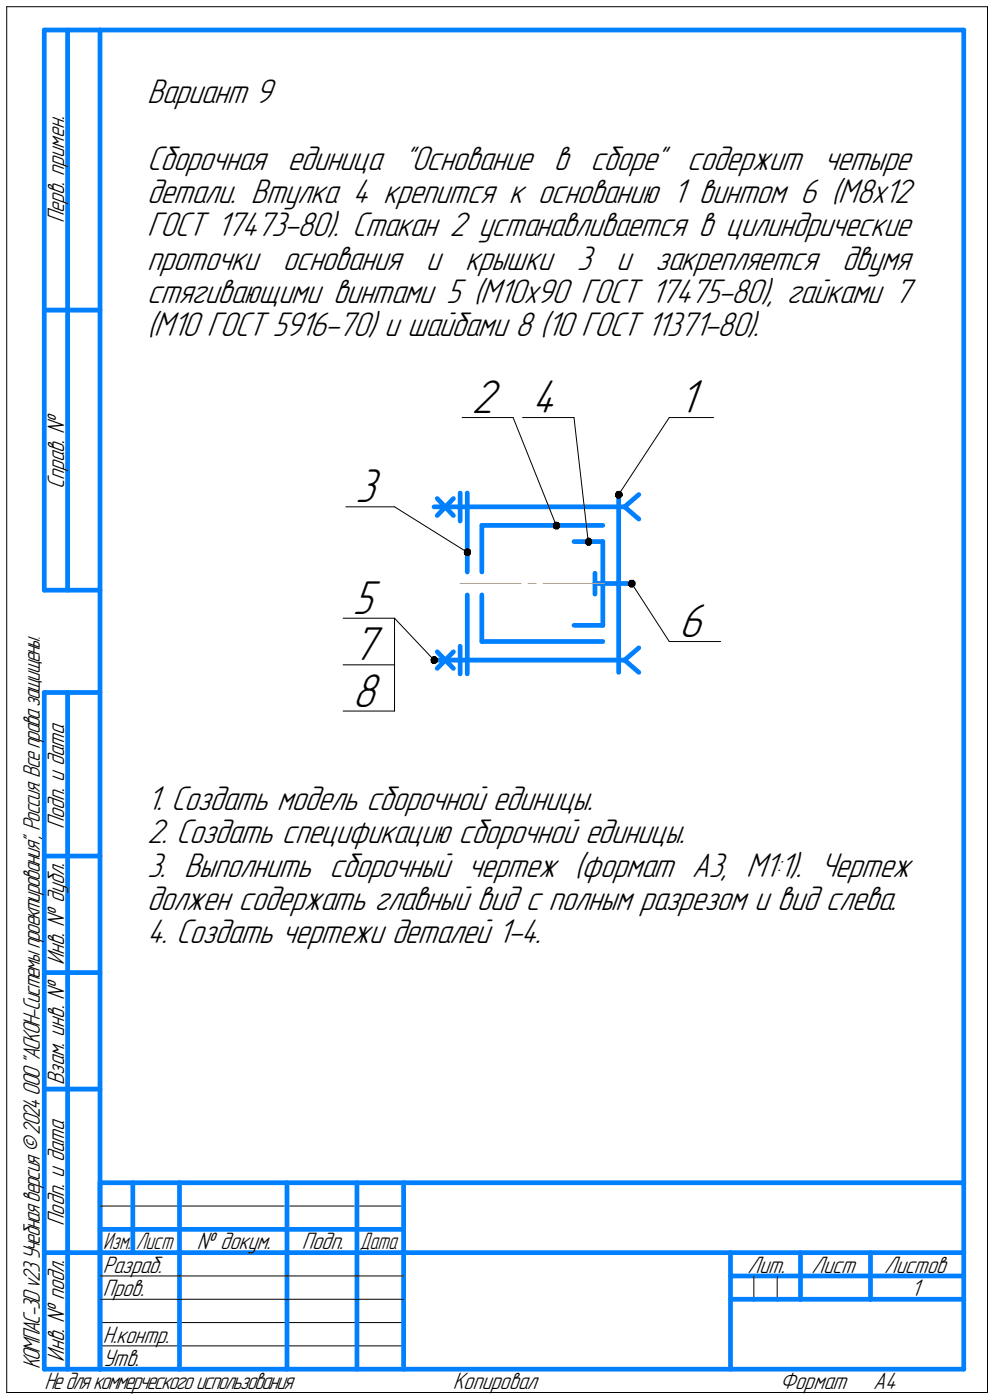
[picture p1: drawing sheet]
<svg xmlns="http://www.w3.org/2000/svg" width="213mm" height="300mm" viewBox="0 0 213 300" stroke-linecap="round" stroke-linejoin="round" font-family="sans-serif">
<g fill="none" stroke="#000" stroke-width=".21">
<path d="M1.4 1.4h210.1zM1.4 1.4v297zM211.5 1.4v297zM99 89.5h10.9zM109.9 89.5l9.2 23.1zM111.9 89.5h11zM122.9 89.5l3.1 26.6zM143.3 89.5l-10.8 16.5zM143.3 89.5h9.5zM74.1 108.6h10.4zM84.5 108.6l15.6 9.8zM73.5 132.5h11z"/>
<path d="M84.5 132.5l8.5 9zM84.5 132.5v19.9zM135.3 125.1l8 12.4zM143.3 137.5h11zM73.5 142.5h11zM73.5 152.4h11zM21.4 258.5h65zM21.4 273.5h17zM21.4 278.5h17zM38.4 273.5h23.1zM38.4 278.5h23.1zM61.5 273.5h15z"/>
<path d="M61.5 278.5h15zM76.5 273.5h9.9zM76.5 278.5h9.9zM161.5 273.5v5zM166.5 273.5v5zM1.4 298.4h210.1zM21.4 283.5h65zM21.4 288.5h65z"/>
</g>
<g fill="none" stroke="#0080ff" stroke-width="1">
<path d="M9.5 6.4v120.1zM9.5 6.4h11.9zM14.5 6.4v120.1zM21.4 6.4h185zM21.4 6.4v287.1zM206.4 6.4v287.1zM9.5 66.5h11.9zM93 108.6h40.8zM93.6 106.8l3.5 3.7zM97.1 106.8l-3.5 3.7zM98.6 105.7v6zM100.1 105.7v16.9z"/>
<path d="M103.2 112.6v10zM103.2 112.6h25.9zM122.9 116.1h6.2zM129.1 116.1v9zM132.5 106v19.1zM133.8 108.6l3-2.6zM133.8 108.6l3 2.7zM9.5 126.5h11.9zM93.6 139.7l3.5 3.6zM97.1 139.7l-3.5 3.6zM98.6 138.5v5.9zM100.1 127.5v16.9z"/>
<path d="M103.2 127.5v10zM103.2 137.5h25.9zM122.9 134h6.2zM127.4 122.9v2.2zM127.4 125.1h7.9zM127.4 125.1v2.2zM129.1 125.1v8.9zM132.5 125.1v19zM9.5 148.4v145.1zM9.5 148.4h11.9zM14.5 148.4v145.1zM93 141.5h40.8z"/>
<path d="M133.8 141.5l3 2.6zM133.8 141.5l3-2.6zM9.5 183.5h11.9zM9.5 208.4h11.9zM9.5 233.4h11.9zM21.4 253.5h185zM21.4 253.5v40zM28.4 253.5v15zM38.4 253.5v25zM61.5 253.5v25zM76.5 253.5v25zM86.4 253.5v40z"/>
<path d="M9.5 268.5h11.9zM21.4 263.5h7zM21.4 268.5h7zM28.4 263.5h10zM28.4 268.5h10zM38.4 278.5v15zM38.4 263.5h23.1zM38.4 268.5h23.1zM61.5 278.5v15zM61.5 263.5h15zM61.5 268.5h15zM76.5 278.5v15z"/>
<path d="M76.5 263.5h9.9zM76.5 268.5h9.9zM86.4 268.5h120zM156.5 268.5v25zM156.5 273.5h14.9zM156.5 278.5h5zM161.5 278.5h5zM166.5 278.5h4.9zM171.4 268.5v10zM171.4 273.5h35zM171.4 278.5h15zM186.4 268.5v10z"/>
<path d="M186.4 278.5h20zM9.5 293.5h11.9zM21.4 293.5h185z"/>
</g>
<path d="M98.6 125.1h13zM113.1 125.1h1.7zM116.3 125.1h13.1z" fill="none" stroke="#ff8000" stroke-width=".21"/>
<g fill="#fff" stroke="#fff" stroke-width=".21">
<path d="M145.4 80.7h5.5zM145.4 80.8h5.5zM145.4 80.9h5.5zM145.4 80.9h5.5zM145.4 81h5.5zM145.4 81.1h5.5zM145.4 81.2h5.5zM145.4 81.3h5.5zM145.4 81.4h5.5zM145.4 81.4h5.5zM145.4 81.5h5.5zM145.4 81.6h5.5zM145.4 81.7h5.5zM145.4 81.8h5.5zM145.4 81.9h5.5zM145.4 82h5.5zM145.4 82h5.5zM145.4 82.1h5.5zM145.4 82.2h5.5zM145.4 82.3h5.5zM145.4 82.4h5.5zM145.4 82.5h5.5zM145.4 82.5h5.5zM145.4 82.6h5.5zM145.4 82.7h5.5zM145.4 82.8h5.5zM145.4 82.9h5.5zM145.4 83h5.5zM145.4 83.1h5.5zM145.4 83.1h5.5zM145.4 83.2h5.5zM145.4 83.3h5.5zM145.4 83.4h5.5zM145.4 83.5h5.5zM145.4 83.6h5.5zM145.4 83.7h5.5zM145.4 83.7h5.5zM145.4 83.8h5.5zM145.4 83.9h5.5zM145.4 84h5.5zM145.4 84.1h5.5zM145.4 84.2h5.5zM145.4 84.2h5.5zM145.4 84.3h5.5zM145.4 84.4h5.5zM145.4 84.5h5.5zM145.4 84.6h5.5zM145.4 84.7h5.5zM145.4 84.8h5.5zM145.4 84.8h5.5zM145.4 84.9h5.5zM145.4 85h5.5zM145.4 85.1h5.5zM145.4 85.2h5.5zM145.4 85.3h5.5zM145.4 85.3h5.5zM145.4 85.4h5.5zM145.4 85.5h5.5zM145.4 85.6h5.5zM145.4 85.7h5.5zM145.4 85.8h5.5zM145.4 85.9h5.5zM145.4 85.9h5.5zM145.4 86h5.5zM145.4 86.1h5.5zM145.4 86.2h5.5zM145.4 86.3h5.5zM145.4 86.4h5.5zM145.4 86.4h5.5zM145.4 86.5h5.5zM145.4 86.6h5.5zM145.4 86.7h5.5zM145.4 86.8h5.5zM145.4 86.9h5.5zM145.4 87h5.5zM145.4 87h5.5zM145.4 87.1h5.5zM145.4 87.2h5.5zM145.4 87.3h5.5zM145.4 87.4h5.5zM145.4 87.5h5.5zM145.4 87.5h5.5zM145.4 87.6h5.5zM145.4 87.7h5.5zM145.4 87.8h5.5zM145.4 87.9h5.5zM145.4 88h5.5zM145.4 88.1h5.5zM145.4 88.1h5.5zM145.4 88.2h5.5zM145.4 88.3h5.5zM145.4 88.4h5.5zM145.4 88.5h5.5zM145.4 88.6h5.5zM145.4 88.6h5.5zM145.4 88.7h5.5zM145.4 88.8h5.5zM145.4 88.9h5.5zM145.4 89h5.5zM145.4 89.1h5.5zM145.4 89.2h5.5zM145.4 89.2h5.5zM145.4 89.3h5.5zM145.4 89.4h5.5zM145.4 89.5h5.5zM145.4 89.6h5.5zM145.4 89.7h5.5zM145.4 89.7h5.5zM145.4 89.8h5.5zM145.4 89.9h5.5zM145.4 90h5.5zM145.4 90.1h5.5zM145.4 90.2h5.5zM145.4 90.3h5.5zM145.4 90.3h5.5zM145.4 90.4h5.5zM145.4 90.5h5.5zM145.4 90.6h5.5z"/>
<path d="M101 80.7h6.9zM101 80.8h6.9zM101 80.9h6.9zM101 80.9h6.9zM101 81h6.9zM101 81.1h6.9zM101 81.2h6.9zM101 81.3h6.9zM101 81.4h6.9zM101 81.4h6.9zM101 81.5h6.9zM101 81.6h6.9zM101 81.7h6.9zM101 81.8h6.9zM101 81.9h6.9zM101 82h6.9zM101 82h6.9zM101 82.1h6.9zM101 82.2h6.9zM101 82.3h6.9zM101 82.4h6.9zM101 82.5h6.9zM101 82.5h6.9zM101 82.6h6.9zM101 82.7h6.9zM101 82.8h6.9zM101 82.9h6.9zM101 83h6.9zM101 83.1h6.9zM101 83.1h6.9zM101 83.2h6.9zM101 83.3h6.9zM101 83.4h6.9zM101 83.5h6.9zM101 83.6h6.9zM101 83.7h6.9zM101 83.7h6.9zM101 83.8h6.9zM101 83.9h6.9zM101 84h6.9zM101 84.1h6.9zM101 84.2h6.9zM101 84.2h6.9zM101 84.3h6.9zM101 84.4h6.9zM101 84.5h6.9zM101 84.6h6.9zM101 84.7h6.9zM101 84.8h6.9zM101 84.8h6.9zM101 84.9h6.9zM101 85h6.9zM101 85.1h6.9zM101 85.2h6.9zM101 85.3h6.9zM101 85.3h6.9zM101 85.4h6.9zM101 85.5h6.9zM101 85.6h6.9zM101 85.7h6.9zM101 85.8h6.9zM101 85.9h6.9zM101 85.9h6.9zM101 86h6.9zM101 86.1h6.9zM101 86.2h6.9zM101 86.3h6.9zM101 86.4h6.9zM101 86.4h6.9zM101 86.5h6.9zM101 86.6h6.9zM101 86.7h6.9zM101 86.8h6.9zM101 86.9h6.9zM101 87h6.9zM101 87h6.9zM101 87.1h6.9zM101 87.2h6.9zM101 87.3h6.9zM101 87.4h6.9zM101 87.5h6.9zM101 87.5h6.9zM101 87.6h6.9zM101 87.7h6.9zM101 87.8h6.9zM101 87.9h6.9zM101 88h6.9zM101 88.1h6.9zM101 88.1h6.9zM101 88.2h6.9zM101 88.3h6.9zM101 88.4h6.9zM101 88.5h6.9zM101 88.6h6.9zM101 88.6h6.9zM101 88.7h6.9zM101 88.8h6.9zM101 88.9h6.9zM101 89h6.9zM101 89.1h6.9zM101 89.2h6.9zM101 89.2h6.9zM101 89.3h6.9zM101 89.4h6.9zM101 89.5h6.9zM101 89.6h6.9zM101 89.7h6.9zM101 89.7h6.9zM101 89.8h6.9zM101 89.9h6.9zM101 90h6.9zM101 90.1h6.9zM101 90.2h6.9zM101 90.3h6.9zM101 90.3h6.9zM101 90.4h6.9zM101 90.5h6.9zM101 90.6h6.9z"/>
<path d="M76 99.8h6.5zM76 99.9h6.5zM76 100h6.5zM76 100.1h6.5zM76 100.2h6.5zM76 100.2h6.5zM76 100.3h6.5zM76 100.4h6.5zM76 100.5h6.5zM76 100.6h6.5zM76 100.7h6.5zM76 100.8h6.5zM76 100.8h6.5zM76 100.9h6.5zM76 101h6.5zM76 101.1h6.5zM76 101.2h6.5zM76 101.3h6.5zM76 101.3h6.5zM76 101.4h6.5zM76 101.5h6.5zM76 101.6h6.5zM76 101.7h6.5zM76 101.8h6.5zM76 101.9h6.5zM76 101.9h6.5zM76 102h6.5zM76 102.1h6.5zM76 102.2h6.5zM76 102.3h6.5zM76 102.4h6.5zM76 102.4h6.5zM76 102.5h6.5zM76 102.6h6.5zM76 102.7h6.5zM76 102.8h6.5zM76 102.9h6.5zM76 103h6.5zM76 103h6.5zM76 103.1h6.5zM76 103.2h6.5zM76 103.3h6.5zM76 103.4h6.5zM76 103.5h6.5zM76 103.5h6.5zM76 103.6h6.5zM76 103.7h6.5zM76 103.8h6.5zM76 103.9h6.5zM76 104h6.5zM76 104.1h6.5zM76 104.1h6.5zM76 104.2h6.5zM76 104.3h6.5zM76 104.4h6.5zM76 104.5h6.5zM76 104.6h6.5zM76 104.6h6.5zM76 104.7h6.5zM76 104.8h6.5zM76 104.9h6.5zM76 105h6.5zM76 105.1h6.5zM76 105.2h6.5zM76 105.2h6.5zM76 105.3h6.5zM76 105.4h6.5zM76 105.5h6.5zM76 105.6h6.5zM76 105.7h6.5zM76 105.7h6.5zM76 105.8h6.5zM76 105.9h6.5zM76 106h6.5zM76 106.1h6.5zM76 106.2h6.5zM76 106.3h6.5zM76 106.3h6.5zM76 106.4h6.5zM76 106.5h6.5zM76 106.6h6.5zM76 106.7h6.5zM76 106.8h6.5zM76 106.8h6.5zM76 106.9h6.5zM76 107h6.5zM76 107.1h6.5zM76 107.2h6.5zM76 107.3h6.5zM76 107.4h6.5zM76 107.4h6.5zM76 107.5h6.5zM76 107.6h6.5zM76 107.7h6.5zM76 107.8h6.5zM76 107.9h6.5zM76 107.9h6.5zM76 108h6.5zM76 108.1h6.5zM76 108.2h6.5zM76 108.3h6.5zM76 108.4h6.5zM76 108.5h6.5zM76 108.5h6.5zM76 108.6h6.5zM76 108.7h6.5zM76 108.8h6.5zM76 108.9h6.5zM76 109h6.5zM76 109.1h6.5zM76 109.1h6.5zM76 109.2h6.5zM76 109.3h6.5zM76 109.4h6.5zM76 109.5h6.5zM76 109.6h6.5zM76 109.6h6.5zM76 109.7h6.5z"/>
<path d="M114 80.7h6.9zM114 80.8h6.9zM114 80.9h6.9zM114 80.9h6.9zM114 81h6.9zM114 81.1h6.9zM114 81.2h6.9zM114 81.3h6.9zM114 81.4h6.9zM114 81.4h6.9zM114 81.5h6.9zM114 81.6h6.9zM114 81.7h6.9zM114 81.8h6.9zM114 81.9h6.9zM114 82h6.9zM114 82h6.9zM114 82.1h6.9zM114 82.2h6.9zM114 82.3h6.9zM114 82.4h6.9zM114 82.5h6.9zM114 82.5h6.9zM114 82.6h6.9zM114 82.7h6.9zM114 82.8h6.9zM114 82.9h6.9zM114 83h6.9zM114 83.1h6.9zM114 83.1h6.9zM114 83.2h6.9zM114 83.3h6.9zM114 83.4h6.9zM114 83.5h6.9zM114 83.6h6.9zM114 83.7h6.9zM114 83.7h6.9zM114 83.8h6.9zM114 83.9h6.9zM114 84h6.9zM114 84.1h6.9zM114 84.2h6.9zM114 84.2h6.9zM114 84.3h6.9zM114 84.4h6.9zM114 84.5h6.9zM114 84.6h6.9zM114 84.7h6.9zM114 84.8h6.9zM114 84.8h6.9zM114 84.9h6.9zM114 85h6.9zM114 85.1h6.9zM114 85.2h6.9zM114 85.3h6.9zM114 85.3h6.9zM114 85.4h6.9zM114 85.5h6.9zM114 85.6h6.9zM114 85.7h6.9zM114 85.8h6.9zM114 85.9h6.9zM114 85.9h6.9zM114 86h6.9zM114 86.1h6.9zM114 86.2h6.9zM114 86.3h6.9zM114 86.4h6.9zM114 86.4h6.9zM114 86.5h6.9zM114 86.6h6.9zM114 86.7h6.9zM114 86.8h6.9zM114 86.9h6.9zM114 87h6.9zM114 87h6.9zM114 87.1h6.9zM114 87.2h6.9zM114 87.3h6.9zM114 87.4h6.9zM114 87.5h6.9zM114 87.5h6.9zM114 87.6h6.9zM114 87.7h6.9zM114 87.8h6.9zM114 87.9h6.9zM114 88h6.9zM114 88.1h6.9zM114 88.1h6.9zM114 88.2h6.9zM114 88.3h6.9zM114 88.4h6.9zM114 88.5h6.9zM114 88.6h6.9zM114 88.6h6.9zM114 88.7h6.9zM114 88.8h6.9zM114 88.9h6.9zM114 89h6.9zM114 89.1h6.9zM114 89.2h6.9zM114 89.2h6.9zM114 89.3h6.9zM114 89.4h6.9zM114 89.5h6.9zM114 89.6h6.9zM114 89.7h6.9zM114 89.7h6.9zM114 89.8h6.9zM114 89.9h6.9zM114 90h6.9zM114 90.1h6.9zM114 90.2h6.9zM114 90.3h6.9zM114 90.3h6.9zM114 90.4h6.9zM114 90.5h6.9zM114 90.6h6.9z"/>
<path d="M75.5 123.7h6.4zM75.5 123.8h6.4zM75.5 123.9h6.4zM75.5 124h6.4zM75.5 124h6.4zM75.5 124.1h6.4zM75.5 124.2h6.4zM75.5 124.3h6.4zM75.5 124.4h6.4zM75.5 124.5h6.4zM75.5 124.5h6.4zM75.5 124.6h6.4zM75.5 124.7h6.4zM75.5 124.8h6.4zM75.5 124.9h6.4zM75.5 125h6.4zM75.5 125.1h6.4zM75.5 125.1h6.4zM75.5 125.2h6.4zM75.5 125.3h6.4zM75.5 125.4h6.4zM75.5 125.5h6.4zM75.5 125.6h6.4zM75.5 125.6h6.4zM75.5 125.7h6.4zM75.5 125.8h6.4zM75.5 125.9h6.4zM75.5 126h6.4zM75.5 126.1h6.4zM75.5 126.2h6.4zM75.5 126.2h6.4zM75.5 126.3h6.4zM75.5 126.4h6.4zM75.5 126.5h6.4zM75.5 126.6h6.4zM75.5 126.7h6.4zM75.5 126.7h6.4zM75.5 126.8h6.4zM75.5 126.9h6.4zM75.5 127h6.4zM75.5 127.1h6.4zM75.5 127.2h6.4zM75.5 127.3h6.4zM75.5 127.3h6.4zM75.5 127.4h6.4zM75.5 127.5h6.4zM75.5 127.6h6.4zM75.5 127.7h6.4zM75.5 127.8h6.4zM75.5 127.8h6.4zM75.5 127.9h6.4zM75.5 128h6.4zM75.5 128.1h6.4zM75.5 128.2h6.4zM75.5 128.3h6.4zM75.5 128.4h6.4zM75.5 128.4h6.4zM75.5 128.5h6.4zM75.5 128.6h6.4zM75.5 128.7h6.4zM75.5 128.8h6.4zM75.5 128.9h6.4zM75.5 128.9h6.4zM75.5 129h6.4zM75.5 129.1h6.4zM75.5 129.2h6.4zM75.5 129.3h6.4zM75.5 129.4h6.4zM75.5 129.5h6.4zM75.5 129.5h6.4zM75.5 129.6h6.4zM75.5 129.7h6.4zM75.5 129.8h6.4zM75.5 129.9h6.4zM75.5 130h6.4zM75.5 130h6.4zM75.5 130.1h6.4zM75.5 130.2h6.4zM75.5 130.3h6.4zM75.5 130.4h6.4zM75.5 130.5h6.4zM75.5 130.6h6.4zM75.5 130.6h6.4zM75.5 130.7h6.4zM75.5 130.8h6.4zM75.5 130.9h6.4zM75.5 131h6.4zM75.5 131.1h6.4zM75.5 131.1h6.4zM75.5 131.2h6.4zM75.5 131.3h6.4zM75.5 131.4h6.4zM75.5 131.5h6.4zM75.5 131.6h6.4zM75.5 131.7h6.4zM75.5 131.7h6.4zM75.5 131.8h6.4zM75.5 131.9h6.4zM75.5 132h6.4zM75.5 132.1h6.4zM75.5 132.2h6.4zM75.5 132.2h6.4zM75.5 132.3h6.4zM75.5 132.4h6.4zM75.5 132.5h6.4zM75.5 132.6h6.4zM75.5 132.7h6.4zM75.5 132.8h6.4zM75.5 132.8h6.4zM75.5 132.9h6.4zM75.5 133h6.4zM75.5 133.1h6.4zM75.5 133.2h6.4zM75.5 133.3h6.4zM75.5 133.3h6.4zM75.5 133.4h6.4zM75.5 133.5h6.4zM75.5 133.6h6.4z"/>
<path d="M75.5 133.7h7zM75.5 133.8h7zM75.5 133.9h7zM75.5 133.9h7zM75.5 134h7zM75.5 134.1h7zM75.5 134.2h7zM75.5 134.3h7zM75.5 134.4h7zM75.5 134.5h7zM75.5 134.5h7zM75.5 134.6h7zM75.5 134.7h7zM75.5 134.8h7zM75.5 134.9h7zM75.5 135h7zM75.5 135h7zM75.5 135.1h7zM75.5 135.2h7zM75.5 135.3h7zM75.5 135.4h7zM75.5 135.5h7zM75.5 135.6h7zM75.5 135.6h7zM75.5 135.7h7zM75.5 135.8h7zM75.5 135.9h7zM75.5 136h7zM75.5 136.1h7zM75.5 136.1h7zM75.5 136.2h7zM75.5 136.3h7zM75.5 136.4h7zM75.5 136.5h7zM75.5 136.6h7zM75.5 136.7h7zM75.5 136.7h7zM75.5 136.8h7zM75.5 136.9h7zM75.5 137h7zM75.5 137.1h7zM75.5 137.2h7zM75.5 137.2h7zM75.5 137.3h7zM75.5 137.4h7zM75.5 137.5h7zM75.5 137.6h7zM75.5 137.7h7zM75.5 137.8h7zM75.5 137.8h7zM75.5 137.9h7zM75.5 138h7zM75.5 138.1h7zM75.5 138.2h7zM75.5 138.3h7zM75.5 138.3h7zM75.5 138.4h7zM75.5 138.5h7zM75.5 138.6h7zM75.5 138.7h7zM75.5 138.8h7zM75.5 138.9h7zM75.5 138.9h7zM75.5 139h7zM75.5 139.1h7zM75.5 139.2h7zM75.5 139.3h7zM75.5 139.4h7zM75.5 139.4h7zM75.5 139.5h7zM75.5 139.6h7zM75.5 139.7h7zM75.5 139.8h7zM75.5 139.9h7zM75.5 140h7zM75.5 140h7zM75.5 140.1h7zM75.5 140.2h7zM75.5 140.3h7zM75.5 140.4h7zM75.5 140.5h7zM75.5 140.5h7zM75.5 140.6h7zM75.5 140.7h7zM75.5 140.8h7zM75.5 140.9h7zM75.5 141h7zM75.5 141.1h7zM75.5 141.1h7zM75.5 141.2h7zM75.5 141.3h7zM75.5 141.4h7zM75.5 141.5h7zM75.5 141.6h7zM75.5 141.6h7zM75.5 141.7h7zM75.5 141.8h7zM75.5 141.9h7zM75.5 142h7zM75.5 142.1h7zM75.5 142.2h7zM75.5 142.2h7zM75.5 142.3h7zM75.5 142.4h7zM75.5 142.5h7zM75.5 142.6h7zM75.5 142.7h7zM75.5 142.7h7zM75.5 142.8h7zM75.5 142.9h7zM75.5 143h7zM75.5 143.1h7zM75.5 143.2h7zM75.5 143.3h7zM75.5 143.3h7zM75.5 143.4h7zM75.5 143.5h7z"/>
<path d="M75.5 143.6h7zM75.5 143.7h7zM75.5 143.8h7zM75.5 143.8h7zM75.5 143.9h7zM75.5 144h7zM75.5 144.1h7zM75.5 144.2h7zM75.5 144.3h7zM75.5 144.4h7zM75.5 144.4h7zM75.5 144.5h7zM75.5 144.6h7zM75.5 144.7h7zM75.5 144.8h7zM75.5 144.9h7zM75.5 144.9h7zM75.5 145h7zM75.5 145.1h7zM75.5 145.2h7zM75.5 145.3h7zM75.5 145.4h7zM75.5 145.5h7zM75.5 145.5h7zM75.5 145.6h7zM75.5 145.7h7zM75.5 145.8h7zM75.5 145.9h7zM75.5 146h7zM75.5 146h7zM75.5 146.1h7zM75.5 146.2h7zM75.5 146.3h7zM75.5 146.4h7zM75.5 146.5h7zM75.5 146.6h7zM75.5 146.6h7zM75.5 146.7h7zM75.5 146.8h7zM75.5 146.9h7zM75.5 147h7zM75.5 147.1h7zM75.5 147.2h7zM75.5 147.2h7zM75.5 147.3h7zM75.5 147.4h7zM75.5 147.5h7zM75.5 147.6h7zM75.5 147.7h7zM75.5 147.7h7zM75.5 147.8h7zM75.5 147.9h7zM75.5 148h7zM75.5 148.1h7zM75.5 148.2h7zM75.5 148.3h7zM75.5 148.3h7zM75.5 148.4h7zM75.5 148.5h7zM75.5 148.6h7zM75.5 148.7h7zM75.5 148.8h7zM75.5 148.8h7zM75.5 148.9h7zM75.5 149h7zM75.5 149.1h7zM75.5 149.2h7zM75.5 149.3h7zM75.5 149.4h7zM75.5 149.4h7zM75.5 149.5h7zM75.5 149.6h7zM75.5 149.7h7zM75.5 149.8h7zM75.5 149.9h7zM75.5 149.9h7zM75.5 150h7zM75.5 150.1h7zM75.5 150.2h7zM75.5 150.3h7zM75.5 150.4h7zM75.5 150.5h7zM75.5 150.5h7zM75.5 150.6h7zM75.5 150.7h7zM75.5 150.8h7zM75.5 150.9h7zM75.5 151h7zM75.5 151h7zM75.5 151.1h7zM75.5 151.2h7zM75.5 151.3h7zM75.5 151.4h7zM75.5 151.5h7zM75.5 151.6h7zM75.5 151.6h7zM75.5 151.7h7zM75.5 151.8h7zM75.5 151.9h7zM75.5 152h7zM75.5 152.1h7zM75.5 152.1h7zM75.5 152.2h7zM75.5 152.3h7zM75.5 152.4h7zM75.5 152.5h7zM75.5 152.6h7zM75.5 152.7h7zM75.5 152.7h7zM75.5 152.8h7zM75.5 152.9h7zM75.5 153h7zM75.5 153.1h7zM75.5 153.2h7zM75.5 153.2h7zM75.5 153.3h7zM75.5 153.4h7zM75.5 153.5h7z"/>
<path d="M145.4 128.7h6.9zM145.4 128.8h6.9zM145.4 128.9h6.9zM145.4 128.9h6.9zM145.4 129h6.9zM145.4 129.1h6.9zM145.4 129.2h6.9zM145.4 129.3h6.9zM145.4 129.4h6.9zM145.4 129.5h6.9zM145.4 129.5h6.9zM145.4 129.6h6.9zM145.4 129.7h6.9zM145.4 129.8h6.9zM145.4 129.9h6.9zM145.4 130h6.9zM145.4 130h6.9zM145.4 130.1h6.9zM145.4 130.2h6.9zM145.4 130.3h6.9zM145.4 130.4h6.9zM145.4 130.5h6.9zM145.4 130.6h6.9zM145.4 130.6h6.9zM145.4 130.7h6.9zM145.4 130.8h6.9zM145.4 130.9h6.9zM145.4 131h6.9zM145.4 131.1h6.9zM145.4 131.1h6.9zM145.4 131.2h6.9zM145.4 131.3h6.9zM145.4 131.4h6.9zM145.4 131.5h6.9zM145.4 131.6h6.9zM145.4 131.7h6.9zM145.4 131.7h6.9zM145.4 131.8h6.9zM145.4 131.9h6.9zM145.4 132h6.9zM145.4 132.1h6.9zM145.4 132.2h6.9zM145.4 132.2h6.9zM145.4 132.3h6.9zM145.4 132.4h6.9zM145.4 132.5h6.9zM145.4 132.6h6.9zM145.4 132.7h6.9zM145.4 132.8h6.9zM145.4 132.8h6.9zM145.4 132.9h6.9zM145.4 133h6.9zM145.4 133.1h6.9zM145.4 133.2h6.9zM145.4 133.3h6.9zM145.4 133.3h6.9zM145.4 133.4h6.9zM145.4 133.5h6.9zM145.4 133.6h6.9zM145.4 133.7h6.9zM145.4 133.8h6.9zM145.4 133.9h6.9zM145.4 133.9h6.9zM145.4 134h6.9zM145.4 134.1h6.9zM145.4 134.2h6.9zM145.4 134.3h6.9zM145.4 134.4h6.9zM145.4 134.5h6.9zM145.4 134.5h6.9zM145.4 134.6h6.9zM145.4 134.7h6.9zM145.4 134.8h6.9zM145.4 134.9h6.9zM145.4 135h6.9zM145.4 135h6.9zM145.4 135.1h6.9zM145.4 135.2h6.9zM145.4 135.3h6.9zM145.4 135.4h6.9zM145.4 135.5h6.9zM145.4 135.6h6.9zM145.4 135.6h6.9zM145.4 135.7h6.9zM145.4 135.8h6.9zM145.4 135.9h6.9zM145.4 136h6.9zM145.4 136.1h6.9zM145.4 136.1h6.9zM145.4 136.2h6.9zM145.4 136.3h6.9zM145.4 136.4h6.9zM145.4 136.5h6.9zM145.4 136.6h6.9zM145.4 136.7h6.9zM145.4 136.7h6.9zM145.4 136.8h6.9zM145.4 136.9h6.9zM145.4 137h6.9zM145.4 137.1h6.9zM145.4 137.2h6.9zM145.4 137.2h6.9zM145.4 137.3h6.9zM145.4 137.4h6.9zM145.4 137.5h6.9zM145.4 137.6h6.9zM145.4 137.7h6.9zM145.4 137.8h6.9zM145.4 137.8h6.9zM145.4 137.9h6.9zM145.4 138h6.9zM145.4 138.1h6.9zM145.4 138.2h6.9zM145.4 138.3h6.9zM145.4 138.3h6.9zM145.4 138.4h6.9zM145.4 138.5h6.9zM145.4 138.6h6.9z"/>
</g>
<g fill="#000" stroke="#000" stroke-width=".21">
<path d="M99.9 117.6h.4zM99.7 117.7h.9zM99.6 117.8h1.1zM99.5 117.9h1.3zM99.4 117.9h1.4zM99.4 118h1.4zM99.4 118.1h1.4zM99.4 118.2h1.4zM99.4 118.3h1.4zM99.3 118.4h1.5zM99.4 118.4h1.4zM99.4 118.5h1.4zM99.4 118.6h1.4zM99.5 118.7h1.3zM99.5 118.8h1.3zM99.5 118.9h1.2zM99.7 119h.9zM99.8 119h.7z"/>
<path d="M118.8 111.9h.6zM118.7 112h.9zM118.6 112.1h1.1zM118.5 112.2h1.3zM118.4 112.3h1.4zM118.4 112.4h1.5zM118.4 112.4h1.5zM118.4 112.5h1.5zM118.4 112.6h1.5zM118.4 112.7h1.5zM118.4 112.8h1.5zM118.4 112.9h1.5zM118.4 112.9h1.5zM118.5 113h1.4zM118.5 113.1h1.3zM118.5 113.2h1.2zM118.7 113.3h.9zM118.9 113.4h.6z"/>
<path d="M125.9 115.3h.3zM125.8 115.4h.6zM125.6 115.5h.9zM125.5 115.6h1.1zM125.5 115.7h1.2zM125.4 115.7h1.3zM125.4 115.8h1.3zM125.3 115.9h1.5zM125.2 116h1.6zM125.3 116.1h1.5zM125.3 116.2h1.5zM125.3 116.2h1.5zM125.3 116.3h1.4zM125.3 116.4h1.4zM125.3 116.5h1.4zM125.5 116.6h1.2zM125.6 116.7h1zM125.6 116.8h.9zM125.7 116.8h.7z"/>
<path d="M132.2 105.3h.7zM132 105.4h1zM132 105.5h1.1zM131.9 105.6h1.3zM131.9 105.7h1.4zM131.8 105.7h1.5zM131.8 105.8h1.5zM131.7 105.9h1.6zM131.8 106h1.5zM131.8 106.1h1.5zM131.8 106.2h1.5zM131.8 106.3h1.5zM131.8 106.3h1.5zM131.8 106.4h1.4zM131.9 106.5h1.2zM132 106.6h1zM132.1 106.7h.8zM132.2 106.8h.6z"/>
<path d="M135 124.4h.7zM134.8 124.5h1zM134.8 124.5h1.1zM134.7 124.6h1.3zM134.7 124.7h1.4zM134.6 124.8h1.5zM134.5 124.9h1.6zM134.5 125h1.6zM134.5 125.1h1.6zM134.5 125.1h1.6zM134.5 125.2h1.6zM134.5 125.3h1.6zM134.5 125.4h1.6zM134.6 125.5h1.4zM134.7 125.6h1.2zM134.8 125.6h1zM134.9 125.7h.8zM135 125.8h.6z"/>
<path d="M92.7 140.7h.5zM92.6 140.8h.8zM92.5 140.9h1zM92.5 141h1.1zM92.4 141.1h1.2zM92.4 141.1h1.3zM92.3 141.2h1.4zM92.3 141.3h1.5zM92.2 141.4h1.6zM92.3 141.5h1.5zM92.3 141.6h1.5zM92.3 141.6h1.4zM92.3 141.7h1.4zM92.3 141.8h1.3zM92.3 141.9h1.3zM92.4 142h1.2zM92.5 142.1h1zM92.5 142.2h.8z"/>
</g>
<g font-size="10.8">
<text x="101" y="88.5">2</text>
<text x="113.9" y="88.5">4</text>
<text x="145.4" y="88.5">1</text>
<text x="76.1" y="107.7">3</text>
<text x="75.5" y="131.5">5</text>
<text x="145.4" y="136.5">6</text>
<text x="75.5" y="141.5">7</text>
<text x="75.5" y="151.4">8</text>
</g>
<g font-size="7.8">
<text x="31.5" y="22.1">Вариант 9</text>
<text x="31.5" y="36.4">Сборочная единица &quot;Основание в сборе&quot; содержит четыре</text>
<text x="31.5" y="43.5">детали. Втулка 4 крепится к основанию 1 винтом 6 (М8х12</text>
<text x="31.5" y="50.6">ГОСТ 17473-80). Стакан 2 устанавливается в цилиндрические</text>
<text x="31.5" y="57.8">проточки</text>
<text x="60.6" y="57.8">основания</text>
<text x="91.2" y="57.8">и</text>
<text x="99.6" y="57.8">крышки</text>
<text x="123.5" y="57.8">3</text>
<text x="131.9" y="57.8">и</text>
<text x="140.4" y="57.8">закрепляется</text>
<text x="180.4" y="57.8">двумя</text>
<text x="31.5" y="64.9">стягивающими винтами 5 (М10х90 ГОСТ 17475-80), гайками 7</text>
<text x="31.5" y="72.1">(М10 ГОСТ 5916-70) и шайбами 8 (10 ГОСТ 11371-80).</text>
<text x="31.5" y="173.6">1. Создать модель сборочной единицы.</text>
<text x="31.5" y="180.7">2. Создать спецификацию сборочной единицы.</text>
<text x="31.5" y="187.9">3. Выполнить сборочный чертеж (формат А3, М1:1). Чертеж</text>
<text x="31.5" y="195">должен содержать главный вид с полным разрезом и вид слева.</text>
<text x="31.5" y="202.1">4. Создать чертежи деталей 1-4.</text>
</g>
<g font-size="5.4">
<text x="13.8" y="47.9" transform="rotate(-90 13.8 47.9)">Перв. примен.</text>
<text x="13.8" y="104.8" transform="rotate(-90 13.8 104.8)">Справ. №</text>
<text x="13.8" y="177.7" transform="rotate(-90 13.8 177.7)">Подп. и дата</text>
<text x="13.8" y="206.8" transform="rotate(-90 13.8 206.8)">Инв. № дубл.</text>
<text x="13.8" y="232.6" transform="rotate(-90 13.8 232.6)">Взам. инв. №</text>
<text x="13.8" y="262.7" transform="rotate(-90 13.8 262.7)">Подп. и дата</text>
<text x="42.2" y="267.8">№ докум.</text>
<text x="64.6" y="267.8">Подп.</text>
<text x="22" y="272.8">Разраб.</text>
<text x="160.1" y="272.8">Лит.</text>
<text x="173.8" y="272.8">Лист</text>
<text x="189.3" y="272.8">Листов</text>
<text x="22" y="277.8">Пров.</text>
<text x="195.1" y="277.8">1</text>
<text x="22" y="287.8">Н.контр.</text>
<text x="8.5" y="293.5" transform="rotate(-90 8.5 293.5)">КОМПАС-3Dv23Учебнаяверсия©2024ООО&quot;АСКОН-Системыпроектирования&quot;, Россия. Всеправазащищены.</text>
<text x="13.8" y="291.8" transform="rotate(-90 13.8 291.8)">Инв. № подл.</text>
<text x="22" y="292.8">Утв.</text>
<text x="9.5" y="297.7">Недлякоммерческогоиспользования</text>
<text x="97" y="297.8">Копировал</text>
<text x="167" y="297.8">Формат</text>
<text x="187" y="297.8">A4</text>
</g>
<g font-size="5.3">
<text x="22.1" y="267.8">Изм.</text>
<text x="29.1" y="267.8">Лист</text>
<text x="77.1" y="267.8">Дата</text>
</g>
</svg>
